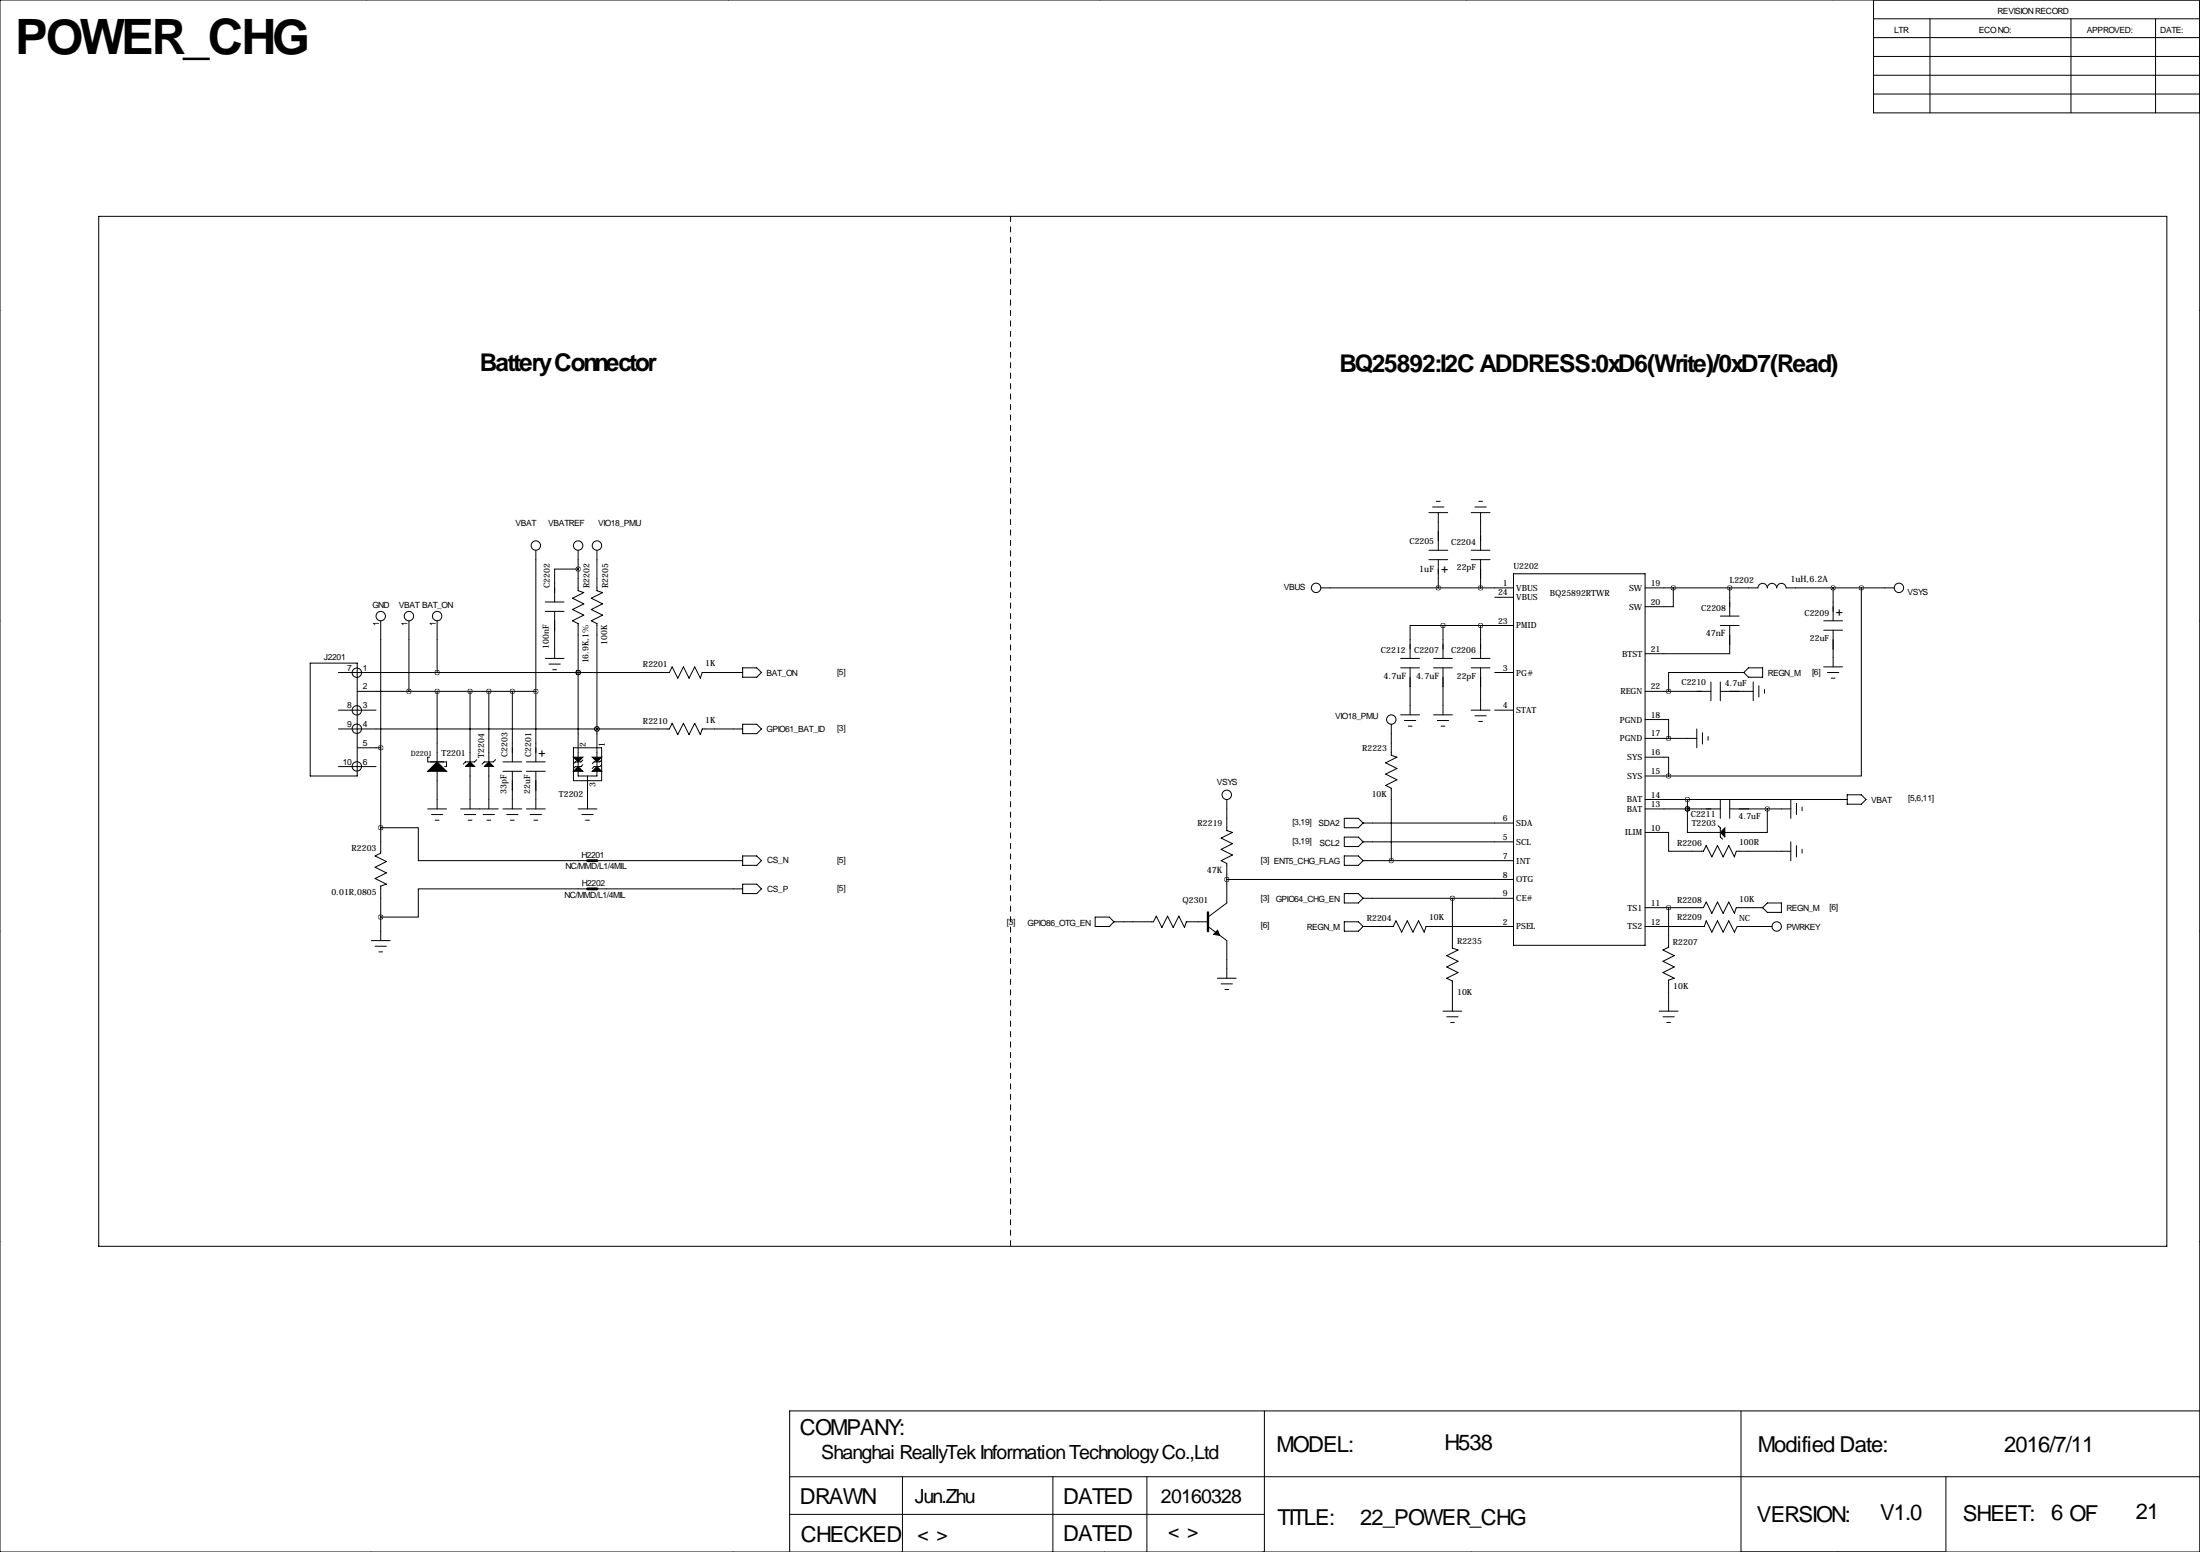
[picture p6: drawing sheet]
<svg xmlns="http://www.w3.org/2000/svg" width="594mm" height="419mm" viewBox="0 0 594 419" stroke-linecap="round" stroke-linejoin="round" font-family="sans-serif">
<g fill="none" stroke="#000" stroke-width=".27">
<path d="M99.1 0h.1M196.8 0h.1M297.2 0h.1M396.2 0h.1M495.3 0h.1M0 0h594.4v419.1h-594.4zM506.2 0v30.5h88.2M506.2 15.2h88.2M506.2 10.2h88.2M506.2 5.1h88.2M521.5 5.1v25.4M559.6 5.1v25.4"/>
<path d="M582.4 5.1v25.4M506.2 20.3h88.2M506.2 25.4h88.2M26.7 58.4h558.8v278.1h-558.8zM-.1 83.8h.1M594.4 83.8h.1M386.1 138.4h5.1M387.1 136.9h3M388.1 135.4h1M388.6 138.4v10.2M397.5 138.4h5.1M398.5 136.9h3.1"/>
<path d="M399.5 135.4h1.1M400 138.4v10.2M144.8 148.6v57.1M156.2 153.7h-6.3v8.9M156.2 148.6v10.9l1.5 .5-3 1.5 3 1.6-3 1.5 3 1.5-3 1.5 1.5 .8v41.1h5.1v-41.1l-1.5-.8 3-1.5-3-1.5 3-1.5-3-1.6 3-1.5-1.5-.5v-10.9M356.9 158.8h52M386.1 148.6h5.1M386.1 151.1h5.1M388.6 151.1v7.7M397.5 148.6h5.1M397.5 151.1h5.1M400 151.1v7.7"/>
<path d="M408.9 154.9h35.6v100.4h-35.6zM444.5 158.8l30.5-.1a1.27 1.27 0 0 1 1.3-1.2 1.27 1.27 0 0 1 1.2 1.3 1.27 1.27 0 0 1 1.3-1.3 1.27 1.27 0 0 1 1.3 1.3 1.27 1.27 0 0 1 1.2-1.3 1.27 1.27 0 0 1 1.3 1.3h29.2M452.1 158.8v5h-7.6M467.4 158.8v7.6M495.3 158.8v8.8M502.9 158.8v50.7h-52.1M-.1 167.6h.1M83.8 179.1h12.7v30.4h-12.7zM102.9 167.6v62.8l-1.6 .7 3.1 1.6-3.1 1.5 3.1 1.5-3.1 1.5 3.1 1.6-1.5 .5v14.7M110.5 167.6v19.1M118.1 167.6v14M147.3 162.6h5.1"/>
<path d="M147.3 165.1h5.1M147.3 177.8h5.1M148.3 179.3h3.1M149.9 165.1v12.7M378.5 177.8h5M387.3 177.8h5.1M389.9 168.9h-8.9v8.9M389.9 168.9h19M389.9 168.9v8.9M397.5 177.8h5.1M400 168.9v8.9M403.9 161.3h5"/>
<path d="M464.8 168.9h5.1M464.8 166.4h5.1M467.4 168.9v7.6h-22.9M492.8 167.6h5M492.8 170.2h5M495.3 170.2v9.9M594.4 167.6h.1M91.4 181.6h89.4l.8-1.5 1.5 3 1.6-3 1.5 3 1.5-3 1.5 3 .5-1.5h11M91.4 191.8h10.2M91.4 196.8h89.4l.8-1.5 1.5 3.1 1.6-3.1 1.5 3.1 1.5-3.1 1.5 3.1 .5-1.6h11M96.5 186.7h48.3M118.1 186.7v31.7"/>
<path d="M127 186.7v19M132.1 186.7v19M138.4 186.7v19M149.4 180.8h1M156.2 181.6h.1M161.3 196.8h.1M200.7 180.3h3.8l1.2 1.3-1.2 1.3h-3.8zM200.7 195.6h3.8l1.2 1.2-1.2 1.3h-3.8zM375.9 195.6v8.4l1.5 .5-3 1.5 3 1.5-3 1.5 3 1.6-3 1.5 1.5 .8v19.5M378.5 180.3h5M378.5 193h5M379.5 194.6h3"/>
<path d="M380.5 196.1h1M381 180.3v12.7M387.3 180.3h5.1M387.3 193h5.1M388.4 194.6h3M389.4 196.1h1M389.9 180.3v12.7M397.5 191.8h5.1M397.5 180.3h5.1M398.5 193.3h3.1M399.5 194.8h1.1M400 180.3v11.5"/>
<path d="M403.9 181.6h5M403.9 191.8h5M444.5 194.3h6.3v5.1M444.5 186.7h17.8M444.5 199.4h14M458.5 196.8v5.1M460 197.9v3M461.5 198.9v1M462.3 184.1v5.1M464.8 186.7h8.9M464.8 184.1v5.1M471.2 181.6h-20.4v5.1"/>
<path d="M471.2 181.6l1.2-1.3h3.8v2.6h-3.8zM473.7 184.1v5.1M475.2 185.2v3M476.8 186.2v1M492.8 180.1h5M493.8 181.6h3M494.8 183.1h1M91.4 207h10.2M96.5 201.9h6.4M115.6 218.4h5M116.1 204.5h-.5v1.2h5v1.3h-.5M116.6 220h3"/>
<path d="M124.5 218.4h10.1M125.5 220h3M127 207v11.4M128.8 205.1l-.6 .6h-2.4l-.6 .6M130.6 220h3M132.1 207v11.4M133.9 205.1l-.6 .6h-2.4l-.6 .6M135.9 205.7h5.1M135.9 208.3h5.1M135.9 218.4h5.1M136.9 220h3.1M138.4 208.3v10.1"/>
<path d="M142.2 205.7h5.1M142.2 208.3h5.1M142.2 218.4h5.1M143.3 220h3M144.8 208.3v10.1M154.9 201.9h7.7v8.9h-7.7zM156.2 218.4h5.1M157.2 220h3.1M157.5 206.5l-.5 .5h-1.6l-.5 .5M157.5 205.2l-.5 .5h-1.6l-.5 .5M158.7 209.5v8.9M162.6 206.5l-.5 .5h-1.6l-.5 .5"/>
<path d="M162.6 205.2l-.5 .5h-1.6l-.5 .5M331.5 215.9v8.4l1.5 .5-3.1 1.5 3.1 1.5-3.1 1.6 3.1 1.5-3.1 1.5 1.6 .8v10.6l-5.1 3.8M444.5 204.5h6.3v5M444.5 209.5h6.3M444.5 218.4h20.3M444.5 215.9h54.6M455.9 218.4h.1M455.9 218.4v6.4h8.9M455.9 215.9v2.5M464.8 215.9v5.1M467.4 218.4h16.5M467.4 215.9v5.1"/>
<path d="M477.5 218.4v6.4h-11.4M483.9 215.9v5.1M485.4 216.9v3.1M486.9 217.9v1M499.1 214.6h3.8l1.3 1.3-1.3 1.3h-3.8zM102.9 223.5h10.1v8.9h45.7M117.6 221.5h1M126.5 221.5h1M131.6 221.5h1M137.9 221.5h1M144.3 221.5h1M158.2 221.5h1.1"/>
<path d="M161.3 232.4h39.4M200.7 231.1h3.8l1.2 1.3-1.2 1.3h-3.8zM200.7 238.8h3.8l1.2 1.2-1.2 1.3h-3.8zM331.5 237.5h77.4M363.2 231.1h3.8l1.3 1.3-1.3 1.3h-3.8zM363.2 221h3.8l1.3 1.2-1.3 1.3h-3.8zM363.2 226.1h3.8l1.3 1.2-1.3 1.3h-3.8zM368.3 232.4h40.6M368.3 227.3h40.6M368.3 222.2h40.6M444.5 224.8h6.3v5.1h9.4l.8-1.6 1.5 3.1 1.6-3.1 1.5 3.1 1.5-3.1 1.5 3.1 .5-1.5h14.8M464.2 223l.6 .6v2.4l.6 .6"/>
<path d="M483.9 227.3v5.1M485.4 228.3v3.1M486.9 229.4v1M-.1 251.5h.1M100.3 254h5.1M101.3 255.5h3.1M102.4 257h1M158.7 240h-45.7v7.6h-10.1M161.3 240h39.4M295.9 247.6h3.8l1.3 1.3-1.3 1.3h-3.8zM301 248.9h10.7l.7-1.5 1.5 3 1.6-3 1.5 3 1.5-3 1.5 3 .5-1.5h5.9M326.4 250.2l5.1 3.8v10.2"/>
<path d="M363.2 248.9h3.8l1.3 1.3-1.3 1.3h-3.8zM363.2 241.3h3.8l1.3 1.3-1.3 1.2h-3.8zM368.3 250.2h8.1l.8-1.5 1.5 3 1.5-3 1.6 3 1.5-3 1.5 3 .5-1.5h23.6M368.3 242.6h40.6M392.4 242.6v13.4l1.6 .5-3.1 1.6 3.1 1.5-3.1 1.5 3.1 1.5-3.1 1.6 1.5 .7v8.1M444.5 250.2h16l.5-1.5 1.5 3 1.6-3 1.5 3 1.5-3 1.5 3 .8-1.5h9.4M444.5 245.1h15.7l.8-1.5 1.5 3 1.6-3 1.5 3 1.5-3 1.5 3 .5-1.5h7.1M450.8 245.1v10.7l-1.5 .7 3.1 1.6-3.1 1.5 3.1 1.5-3.1 1.5 3.1 1.6-1.6 .5v8.3M477.5 243.8h3.8v2.6h-3.8l-1.3-1.3zM594.4 251.5h.1M328.9 264.2h5.1M329.9 265.7h3.1"/>
<path d="M331 267.2h1M389.9 273h5.1M390.9 274.6h3.1M391.9 276.1h1M448.3 273h5.1M449.3 274.6h3.1M450.3 276.1h1.1M-.1 335.3h.1M594.4 335.3h.1M213.4 398.8h381M243.8 398.8v20.3M284.5 398.8v20.3"/>
<path d="M309.9 398.8v20.3M341.6 381v38.1M470.4 381v38.1M525.8 398.8v20.3M594.4 381h-381v38.1M100.3 419.1h.1M198.1 419.1h.1M213.4 408.9h128.2M298.4 419.1h.1M397.5 419.1h.1M496.6 419.1h.1"/>
<circle cx="144.8" cy="147.3" r="1.27"/>
<circle cx="156.2" cy="147.3" r="1.27"/>
<circle cx="161.3" cy="147.3" r="1.27"/>
<circle cx="355.6" cy="158.7" r="1.27"/>
<circle cx="513.1" cy="158.7" r="1.27"/>
<circle cx="102.9" cy="166.4" r="1.27"/>
<circle cx="110.5" cy="166.4" r="1.27"/>
<circle cx="118.1" cy="166.4" r="1.27"/>
<circle cx="96.4" cy="181.7" r="1.27"/>
<circle cx="96.4" cy="196.8" r="1.27"/>
<circle cx="96.4" cy="191.8" r="1.27"/>
<circle cx="375.9" cy="194.3" r="1.27"/>
<circle cx="96.4" cy="207" r="1.27"/>
<circle cx="331.5" cy="214.6" r="1.27"/>
<circle cx="480.1" cy="250.2" r="1.27"/>
</g>
<path d="M273 58.4v278.1" fill="none" stroke="#000" stroke-width=".27" stroke-dasharray="1.4 1.4"/>
<path d="M158.7 232.4h2.6M158.7 240h2.6" fill="none" stroke="#000" stroke-width=".76"/>
<path d="M118.1 205.7l2.5 2.6h-5zM127 205.7l1.2 1.3h-2.4zM132.1 205.7l1.2 1.3h-2.4zM154.9 204.5h2.6l-1.3 1.2zM156.2 207l1.3 1.3h-2.6zM160 204.5h2.6l-1.3 1.2zM161.3 207l1.3 1.3h-2.6zM464.8 224.8l1.2-1.2v2.4zM329 251.2l.5 1.4-1.6-.3z" fill="#000" stroke="#000" stroke-width=".27"/>
<path d="M326.4 246.4v5.1" fill="none" stroke="#000" stroke-width=".63"/>
<path d="M144.7 186.7a.05 .05 0 0 0 .1 0 .05 .05 0 0 0-.1 0zM156.2 153.7a.05 .05 0 0 0 .1 0 .05 .05 0 0 0-.1 0zM102.8 247.7a.05 .05 0 0 0 .1 0 .05 .05 0 0 0-.1 0zM450.8 209.5a.05 .05 0 0 0 .1 0 .05 .05 0 0 0-.1 0zM450.8 199.4a.05 .05 0 0 0 .1 0 .05 .05 0 0 0-.1 0zM450.8 186.7a.05 .05 0 0 0 .1 0 .05 .05 0 0 0-.1 0zM400 158.8a.05 .05 0 0 0 .1 0 .05 .05 0 0 0-.1 0zM400 168.9a.05 .05 0 0 0 .1 0 .05 .05 0 0 0-.1 0zM455.9 215.9a.05 .05 0 0 0 .1 0 .05 .05 0 0 0-.1 0zM392.4 242.6a.05 .05 0 0 0 .1 0 .05 .05 0 0 0-.1 0zM502.9 158.8a.05 .05 0 0 0 .1 0 .05 .05 0 0 0-.1 0zM375.9 232.4a.05 .05 0 0 0 .1 0 .05 .05 0 0 0-.1 0zM118.1 186.7a.05 .05 0 0 0 .1 0 .05 .05 0 0 0-.1 0zM331.4 237.5a.05 .05 0 0 0 .1 0 .05 .05 0 0 0-.1 0zM156.2 181.6a.05 .05 0 0 0 .1 0 .05 .05 0 0 0-.1 0zM156.2 181.6a.05 .05 0 0 0 .1 0 .05 .05 0 0 0-.1 0zM161.2 196.9a.05 .05 0 0 0 .1 0 .05 .05 0 0 0-.1 0zM161.2 196.9a.05 .05 0 0 0 .1 0 .05 .05 0 0 0-.1 0zM110.4 186.7a.05 .05 0 0 0 .1 0 .05 .05 0 0 0-.1 0zM118.1 181.6a.05 .05 0 0 0 .1 0 .05 .05 0 0 0-.1 0zM102.8 223.5a.05 .05 0 0 0 .1 0 .05 .05 0 0 0-.1 0zM102.8 201.9a.05 .05 0 0 0 .1 0 .05 .05 0 0 0-.1 0zM388.6 158.7a.05 .05 0 0 0 .1 0 .05 .05 0 0 0-.1 0zM450.8 245.1a.05 .05 0 0 0 .1 0 .05 .05 0 0 0-.1 0zM467.3 158.7a.05 .05 0 0 0 .1 0 .05 .05 0 0 0-.1 0zM452.1 158.8a.05 .05 0 0 0 .1 0 .05 .05 0 0 0-.1 0zM389.8 168.9a.05 .05 0 0 0 .1 0 .05 .05 0 0 0-.1 0zM455.9 218.4a.05 .05 0 0 0 .1 0 .05 .05 0 0 0-.1 0zM455.9 218.4a.05 .05 0 0 0 .1 0 .05 .05 0 0 0-.1 0zM477.5 218.4a.05 .05 0 0 0 .1 0 .05 .05 0 0 0-.1 0zM138.4 186.7a.05 .05 0 0 0 .1 0 .05 .05 0 0 0-.1 0zM132 186.7a.05 .05 0 0 0 .1 0 .05 .05 0 0 0-.1 0z" fill="#000" stroke="#000" stroke-width="1.3"/>
<text font-size="13.2" x="4.1" y="14.5">POWER_CHG</text>
<g font-size="6.6">
<text x="129.7" y="100.1">Battery Connector</text>
<text x="362" y="100.3">BQ25892:I2C ADDRESS:0xD6(Write)/0xD7(Read)</text>
</g>
<g font-size="5.9">
<text x="216.2" y="387.6">COMPANY:</text>
<text x="344.9" y="392.2">MODEL:</text>
<text x="390.3" y="391.6">H538</text>
<text x="475" y="392.2">Modified Date:</text>
<text x="541.5" y="392.2">2016/7/11</text>
<text x="216.2" y="406.1">DRAWN</text>
<text x="287.3" y="406.1">DATED</text>
<text x="345.2" y="411.7">TITLE:</text>
<text x="367.5" y="411.7">22_POWER_CHG</text>
<text x="474.7" y="411">VERSION:</text>
<text x="508" y="410.4">V1.0</text>
<text x="530.4" y="410.7">SHEET:</text>
<text x="554.2" y="410.4">6 OF</text>
<text x="577.1" y="410.2">21</text>
<text x="216.4" y="416.3">CHECKED</text>
<text x="287.3" y="416.1">DATED</text>
</g>
<g font-size="5.3">
<text x="221.9" y="393.9">Shanghai ReallyTek Information Technology Co.,Ltd</text>
<text x="247.1" y="405.9">Jun.Zhu</text>
<text x="313.7" y="405.9">20160328</text>
<text x="247.9" y="416.1">&lt; &gt;</text>
<text x="315.6" y="415.3">&lt; &gt;</text>
</g>
<g font-size="3.3">
<text x="389.4" y="154.6">+</text>
<text x="496.1" y="166.4">+</text>
<text x="145.5" y="204.5">+</text>
</g>
<g font-size="2.4">
<text x="383.5" y="154.4">1uF</text>
<text x="483.8" y="157.1">1uH,6.2A</text>
<text x="460.9" y="171.8">47nF</text>
<text x="373.8" y="183.3">4.7uF</text>
<text x="382.7" y="183.3">4.7uF</text>
<text x="326.1" y="235.7">47K</text>
</g>
<g font-size="2.3">
<text x="539.8" y="3.8">REVISION RECORD</text>
<text x="511.8" y="8.9">LTR</text>
<text x="534.7" y="8.9">ECO NO:</text>
<text x="563.9" y="8.9">APPROVED:</text>
<text x="583.7" y="8.9">DATE:</text>
<text x="139.3" y="142.1">VBAT</text>
<text x="148.1" y="142.1">VBATREF</text>
<text x="161.6" y="142.1">VIO18_PMU</text>
<text x="380.8" y="147">C2205</text>
<text x="392.1" y="147.2">C2204</text>
<text x="393.6" y="154">22pF</text>
<text x="408.9" y="153.6">U2202</text>
<text x="148.6" y="158.8" transform="rotate(-90 148.6 158.8)">C2202</text>
<text x="159.3" y="158.8" transform="rotate(-90 159.3 158.8)">R2202</text>
<text x="164.3" y="158.9" transform="rotate(-90 164.3 158.9)">R2205</text>
<text x="346.9" y="159.3">VBUS</text>
<text x="404.8" y="160.8">24</text>
<text x="406.1" y="158.2">1</text>
<text x="409.7" y="159.6">VBUS</text>
<text x="418.8" y="160.9">BQ25892RTWR</text>
<text x="440.2" y="159.6">SW</text>
<text x="446" y="158.2">19</text>
<text x="467.4" y="157.4">L2202</text>
<text x="515.4" y="160.8">VSYS</text>
<text x="100.6" y="164.1">GND</text>
<text x="107.7" y="164.1">VBAT BAT_ON</text>
<text x="409.7" y="162.1">VBUS</text>
<text x="440.2" y="164.6">SW</text>
<text x="446" y="163.3">20</text>
<text x="459.6" y="165">C2208</text>
<text x="487.5" y="166.3">C2209</text>
<text x="102.5" y="168.9" transform="rotate(-90 102.5 168.9)">1</text>
<text x="110.1" y="169" transform="rotate(-90 110.1 169)">1</text>
<text x="117.8" y="168.9" transform="rotate(-90 117.8 168.9)">1</text>
<text x="404.8" y="168.4">23</text>
<text x="409.7" y="169.7">PMID</text>
<text x="489.1" y="173.1">22uF</text>
<text x="87.5" y="178.1">J2201</text>
<text x="148.3" y="175.2" transform="rotate(-90 148.3 175.2)">100nF</text>
<text x="159" y="179.2" transform="rotate(-90 159 179.2)">16.9K,1%</text>
<text x="164.1" y="174.1" transform="rotate(-90 164.1 174.1)">100K</text>
<text x="190.5" y="180">1K</text>
<text x="373.1" y="176.4">C2212</text>
<text x="382.1" y="176.4">C2207</text>
<text x="392.1" y="176.4">C2206</text>
<text x="438.3" y="177.3">BTST</text>
<text x="446" y="176">21</text>
<text x="93.8" y="181.1">7</text>
<text x="98" y="181.1">1</text>
<text x="173.7" y="180.2">R2201</text>
<text x="207.1" y="182.5">BAT_ON</text>
<text x="226.2" y="182.3">[5]</text>
<text x="393.6" y="183.2">22pF</text>
<text x="406.1" y="181.1">3</text>
<text x="409.7" y="182.4">PG#</text>
<text x="454.3" y="185.1">C2210</text>
<text x="466" y="185.3">4.7uF</text>
<text x="477.6" y="182.5">REGN_M</text>
<text x="489.6" y="182.3">[6]</text>
<text x="93.8" y="191.3">8</text>
<text x="98" y="186.2">2</text>
<text x="98" y="191.3">3</text>
<text x="406.1" y="191.3">4</text>
<text x="437.8" y="187.5">REGN</text>
<text x="446" y="186.2">22</text>
<text x="93.8" y="196.3">9</text>
<text x="98" y="196.3">4</text>
<text x="173.7" y="195.5">R2210</text>
<text x="190.5" y="195.2">1K</text>
<text x="207.1" y="197.7">GPIO61_BAT_ID</text>
<text x="226.2" y="197.4">[3]</text>
<text x="360.7" y="194.1">VIO18_PMU</text>
<text x="409.7" y="192.6">STAT</text>
<text x="437.7" y="195.1">PGND</text>
<text x="446" y="193.8">18</text>
<text x="98" y="201.4">5</text>
<text x="158.3" y="201.7" transform="rotate(-90 158.3 201.7)">2</text>
<text x="163.4" y="201.7" transform="rotate(-90 163.4 201.7)">1</text>
<text x="368" y="202.8">R2223</text>
<text x="437.7" y="200.2">PGND</text>
<text x="446" y="204">16</text>
<text x="446" y="198.9">17</text>
<text x="92.6" y="206.5">10</text>
<text x="98" y="206.5">6</text>
<text x="119.3" y="204.1">T2201</text>
<text x="130.8" y="204.6" transform="rotate(-90 130.8 204.6)">T2204</text>
<text x="137.2" y="204.5" transform="rotate(-90 137.2 204.5)">C2203</text>
<text x="143.5" y="204.5" transform="rotate(-90 143.5 204.5)">C2201</text>
<text x="439.7" y="205.3">SYS</text>
<text x="446" y="209">15</text>
<text x="136.9" y="214.3" transform="rotate(-90 136.9 214.3)">33pF</text>
<text x="143.2" y="214.4" transform="rotate(-90 143.2 214.4)">22uF</text>
<text x="151" y="215.2">T2202</text>
<text x="160.9" y="212.4" transform="rotate(-90 160.9 212.4)">3</text>
<text x="328.8" y="212">VSYS</text>
<text x="370.6" y="215.2">10K</text>
<text x="439.7" y="210.4">SYS</text>
<text x="446" y="215.4">14</text>
<text x="406.1" y="221.7">6</text>
<text x="439.5" y="219.2">BAT</text>
<text x="439.5" y="216.7">BAT</text>
<text x="446" y="217.9">13</text>
<text x="456.8" y="220.6">C2211</text>
<text x="469.8" y="221.1">4.7uF</text>
<text x="505.6" y="216.8">VBAT</text>
<text x="515.6" y="216.4">[5,6,11]</text>
<text x="323.6" y="223.2">R2219</text>
<text x="349.2" y="227.9">[3,19]</text>
<text x="349.2" y="222.8">[3,19]</text>
<text x="356.3" y="223.1">SDA2</text>
<text x="406.1" y="226.8">5</text>
<text x="409.7" y="223.1">SDA</text>
<text x="439" y="225.6">ILIM</text>
<text x="446" y="224.3">10</text>
<text x="457.1" y="223.2">T2203</text>
<text x="95" y="229.8">R2203</text>
<text x="157.1" y="231.8">H2201</text>
<text x="207.3" y="233.2">CS_N</text>
<text x="226.2" y="233">[5]</text>
<text x="340.7" y="233.1">[3] ENT5_CHG_FLAG</text>
<text x="356.5" y="228.3">SCL2</text>
<text x="406.1" y="231.9">7</text>
<text x="409.7" y="228.1">SCL</text>
<text x="409.7" y="233.2">INT</text>
<text x="453.1" y="228.5">R2206</text>
<text x="469.9" y="228.2">100R</text>
<text x="152.8" y="234.7">NC/MMD/L1/4MIL</text>
<text x="157.2" y="239.3">H2202</text>
<text x="406.1" y="237">8</text>
<text x="409.7" y="238.3">OTG</text>
<text x="89.5" y="241.6">0.01R,0805</text>
<text x="152.5" y="242.5">NC/MMD/L1/4MIL</text>
<text x="207.3" y="240.8">CS_P</text>
<text x="226.2" y="240.6">[5]</text>
<text x="319.5" y="243.8">Q2301</text>
<text x="340.7" y="243.3">[3]</text>
<text x="344.7" y="243.6">GPIO64_CHG_EN</text>
<text x="406.1" y="242.1">9</text>
<text x="409.7" y="243.4">CE#</text>
<text x="439.8" y="245.9">TS1</text>
<text x="446" y="244.6">11</text>
<text x="453.1" y="243.7">R2208</text>
<text x="469.9" y="243.5">10K</text>
<text x="494.3" y="245.7">[6]</text>
<text x="272.1" y="249.7">[3]</text>
<text x="277.6" y="249.9">GPIO86_OTG_EN</text>
<text x="340.7" y="250.7">[6]</text>
<text x="353.1" y="251.2">REGN_M</text>
<text x="369.3" y="248.8">R2204</text>
<text x="386.1" y="248.6">10K</text>
<text x="406.1" y="249.7">2</text>
<text x="409.7" y="251">PSEL</text>
<text x="439.8" y="251">TS2</text>
<text x="446" y="249.7">12</text>
<text x="453.1" y="248.6">R2209</text>
<text x="469.9" y="248.8">NC</text>
<text x="482.7" y="246">REGN_M</text>
<text x="482.7" y="251.1">PWRKEY</text>
<text x="393.7" y="254.9">R2235</text>
<text x="452" y="255.2">R2207</text>
<text x="393.7" y="268.6">10K</text>
<text x="452.1" y="267">10K</text>
</g>
<text font-size="2" x="111" y="204.1">D2201</text>
</svg>
